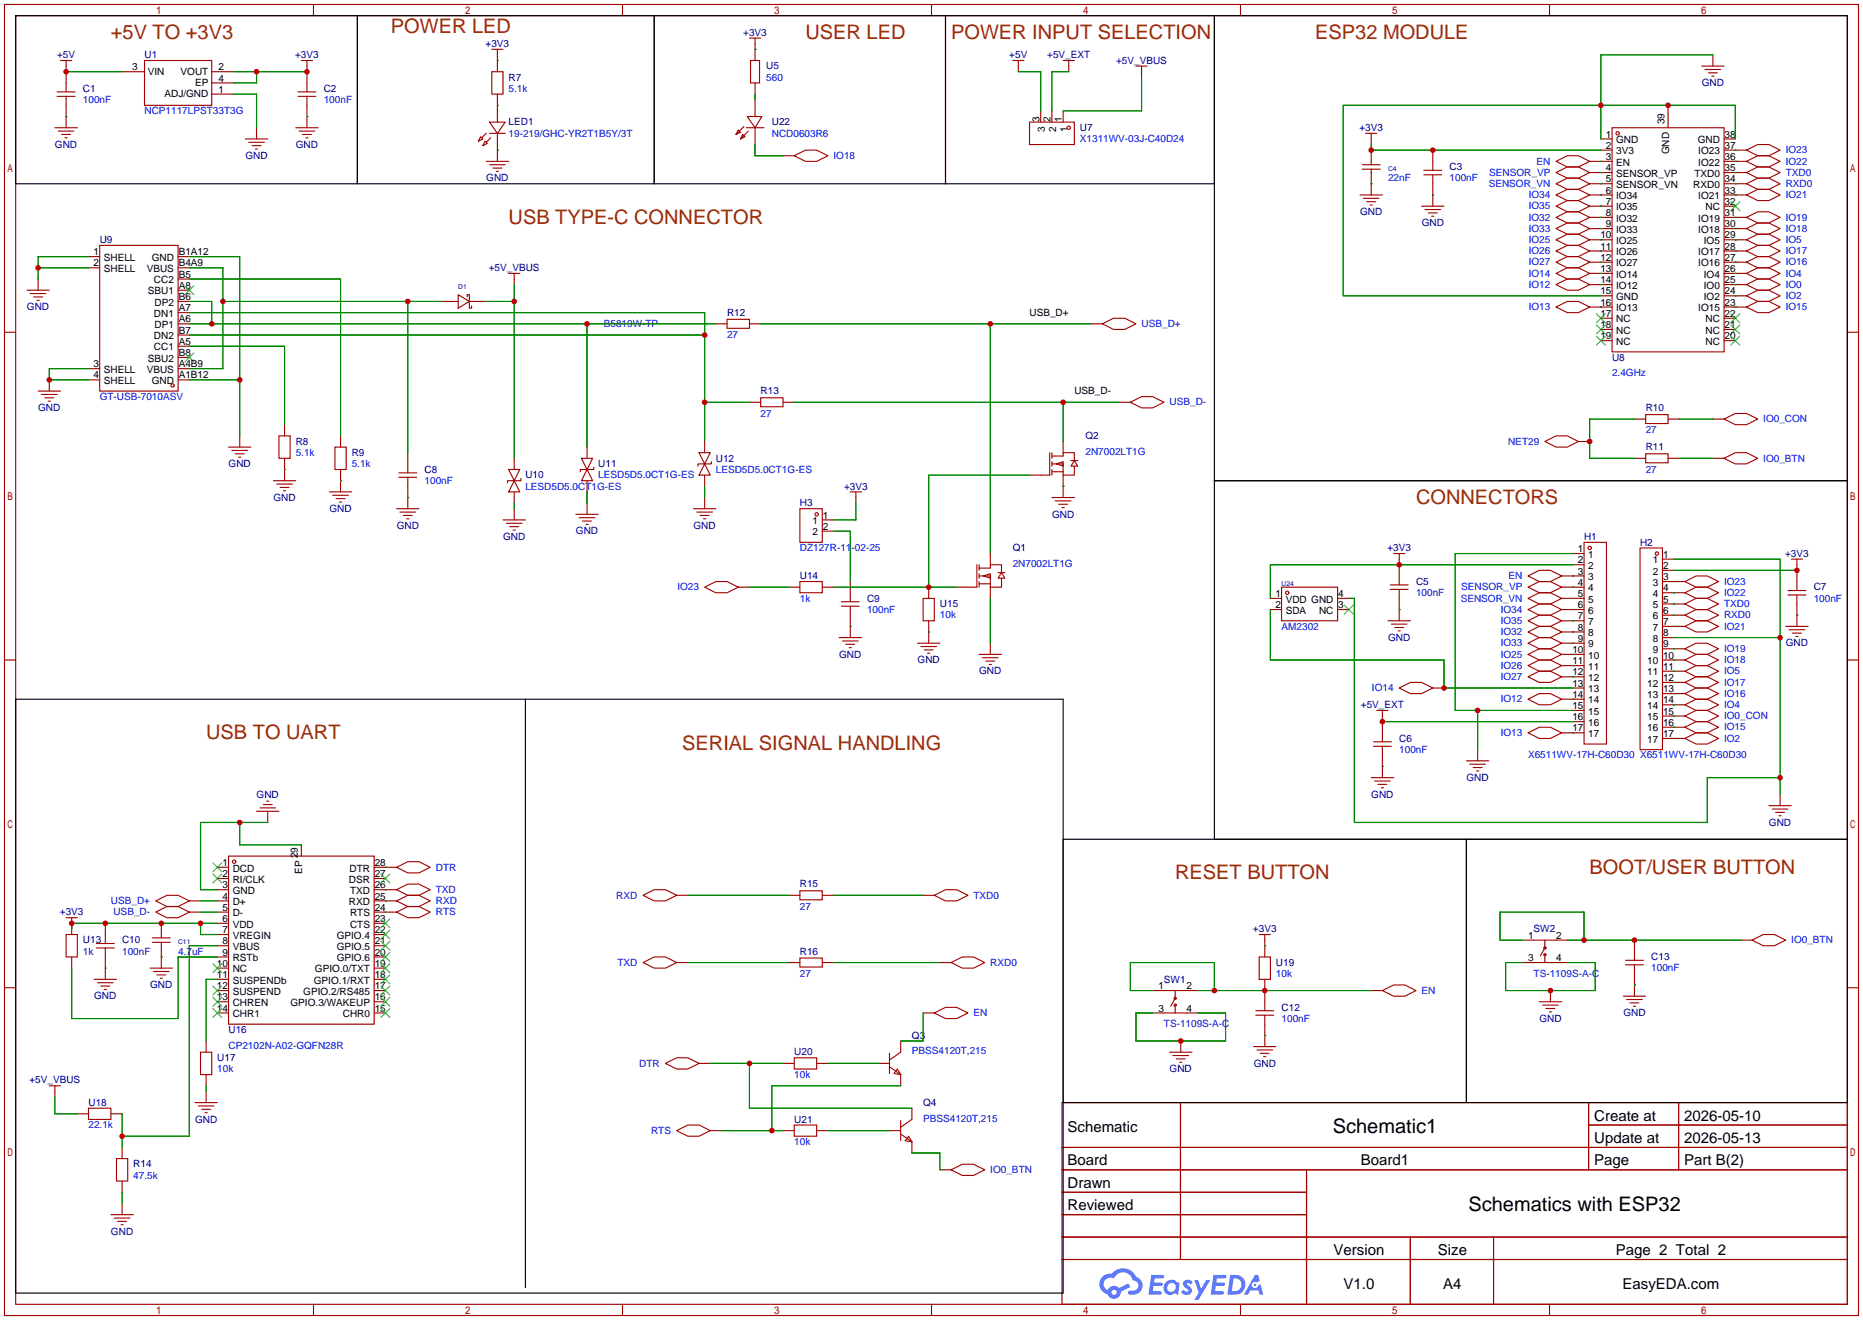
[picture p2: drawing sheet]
<svg xmlns="http://www.w3.org/2000/svg" width="422mm" height="299mm" viewBox="0 0 422 299" stroke-linecap="round" stroke-linejoin="round" font-family="sans-serif">
<g fill="none" stroke="#a10000" stroke-width=".25">
<path d="M1 1h420.4v297.2h-420.4zM3.6 3.6h415.2v292.1h-415.2zM71.1 1v2.6M141.1 1v2.6M211.2 1v2.6M281.3 1v2.6M351.3 1v2.6M1 75.3h2.6M418.8 75.3h2.6M1 149.6h2.6M418.8 149.6h2.6M1 223.9h2.6"/>
<path d="M418.8 223.9h2.6M240.8 249.9h178v45.8h-178zM267.7 249.9v35.6M360.2 249.9v15.3M360.2 255h58.6M380.6 249.9v15.3M240.8 260.1h178M240.8 265.2h178M240.8 270.3h55.4M240.8 275.3h55.4M296.2 265.2v30.5M71.1 295.7v2.5"/>
<path d="M141.1 295.7v2.5M211.2 295.7v2.5M240.8 280.4h178M240.8 285.5h178M281.3 295.7v2.5M319.8 280.4v15.3M338.6 280.4v15.3M351.3 295.7v2.5"/>
</g>
<g fill="#5487ff">
<path d="M268.5 290.3a1.3 1.3 0 0 1 1.9 .3l-.4 .6a.54 .54 0 0 0-1-.2l.2 .2a1.28 1.28 0 0 1 .8 2 1.53 1.53 0 0 1-2.2-.3l.5-.6 .8 .5a.31 .31 0 0 0 .3-.3 .31 .31 0 0 0-.2-.3 1.12 1.12 0 0 1-.7-1.9z"/>
<path d="M270.8 290.2h.8l.7 1.9 1.2-1.9h.9l-2.7 4.5h-.9l1-1.7z"/>
<path d="M261 289h2.3a.46 .46 0 0 1 .5 .1 .46 .46 0 0 1 .1 .5l-.3 .2h-1.8l-.1 .9h1.6a.4 .4 0 0 1 .3 .4 .4 .4 0 0 1-.4 .4h-1.6l-.2 1.2h1.4a.46 .46 0 0 1 .5 .1 .46 .46 0 0 1 .1 .5l-.4 .2h-2.6z"/>
<path d="M275.1 289h2.3a.47 .47 0 0 1 .5 .1 .47 .47 0 0 1 .1 .5l-.3 .2h-1.8l-.1 .9h1.6a.4 .4 0 0 1 .4 .4 .4 .4 0 0 1-.5 .4h-1.6l-.2 1.2h1.4a.46 .46 0 0 1 .5 .1 .46 .46 0 0 1 .1 .5l-.4 .2h-2.6z"/>
<path d="M284.5 289h.8l.3 1.3-.6 .4a.75 .75 0 0 0-1.1 .3 .75 .75 0 0 0 .5 1 .75 .75 0 0 0 .9-.6l.5-.3 .6 2.4h-.8l-.3-1h-1.8l-.5 1h-1z"/>
<path d="M278.9 289l-.6 4.5h1.4a2.27 2.27 0 0 0 2.7-2.3 2.27 2.27 0 0 0-2.7-2.2zM279.7 289.8a1.5 1.5 0 0 1 1.8 1.5 1.5 1.5 0 0 1-1.9 1.4h-.3z"/>
<path d="M264.4 290.6a1.6 1.6 0 0 0-.4 2.3 1.6 1.6 0 0 0 2.3 .2l.8 .4 .3-2.5-.1-.3h-.5a1.58 1.58 0 0 0-2.4-.1zM265 291.1a.98 .98 0 0 1 1.6 .5 .98 .98 0 0 1-1.1 1.2 .94 .94 0 0 1-.9-.6 .94 .94 0 0 1 .4-1.1z"/>
<path d="M250 289.4a2.37 2.37 0 0 0 1.1 4 1.54 1.54 0 0 0 1.8 1 1.54 1.54 0 0 0 1.2-1.6l2.2-1.1-.5-.8-2.1 1.1a1.57 1.57 0 0 0-2.6 .4 1.5 1.5 0 0 1-.7-2.1 1.5 1.5 0 0 1 2.2-.5 2.23 2.23 0 0 1 2.3-1.4 2.23 2.23 0 0 1 1.9 1.8 1.16 1.16 0 0 1 1.3 1.1 1.16 1.16 0 0 1-1.1 1.3h-.7a.47 .47 0 0 0-.5 .3 .47 .47 0 0 0 .4 .6 2.14 2.14 0 0 0 2.7-1.4 2.14 2.14 0 0 0-1.3-2.7 3.2 3.2 0 0 0-5.5-.7l-1.1 .1zM252 292.9a.6 .6 0 0 1 1.2 0 .6 .6 0 0 1-1.2 0z"/>
<circle cx="284.6" cy="291.3" r=".28"/>
</g>
<g fill="none" stroke="#a10000" stroke-width=".25">
<path d="M13.7 13.7h2.6M15 13.7v7.1M27.7 16.3h5.1M32.8 13.7h15.2v10.2h-15.2zM48 16.3h5.1M48 18.8h5.1M68.3 13.7h2.6M69.6 13.7v7.1M111.5 16.3h2.5v5h-2.5zM111.5 11.2h2.5M112.8 11.2v5.1M169.9 8.6h2.6"/>
<path d="M170.2 13.7h2v5.1h-2zM171.2 8.6v5.1M171.2 18.8v2.5M229.6 13.7h2.6M230.9 13.7v2.6M241 13.7h2.6M242.3 13.7v2.6M257.6 15h2.5M258.8 15v2.5M385.8 15h5.1M386.6 15.7h3.5M387.3 16.5h2.1"/>
<path d="M388.1 17.3h.5M388.4 12.4v2.6M12.4 29h5.1M13 20.8h4M13 21.8h4M13.2 29.7h3.6M14 30.5h2M14.7 31.2h.5M15 21.8v7.2M48 21.3h5.1M55.6 31.5h5.1M56.4 32.3h3.5"/>
<path d="M57.1 33h2.1M57.9 33.8h.5M58.2 29v2.5M67.1 29h5M67.6 20.8h4M67.6 21.8h4M67.8 29.7h3.6M68.6 30.5h2M69.3 31.2h.5M69.6 21.8v7.2M109 31l.5 .5-1 .5zM110 32l.5 .5-1 .5z"/>
<path d="M110.2 30.2l-1 1M110.2 36.6h5.1M111 27.7h3.6l-1.8 2.5zM111 30.2h3.6M111 37.3h3.6M111.3 31.2l-1.1 1.1M111.8 38.1h2M112.5 38.9h.5M112.8 21.3v6.4M112.8 30.2v6.4M167.4 29.5l.5 .5-1 .5zM168.4 30.5l.5 .5-1 .5z"/>
<path d="M168.7 28.7l-1.8 1.8M169.2 29h4M169.4 26.4h3.3l-1.5 2.6zM169.7 29.7l-1.8 1.8M171.2 22.6v3.8M171.2 29v3.8M177.5 35.3h2.6M180.1 35.3l2.5-1.3h2.6l2.5 1.3-2.5 1.3h-2.6zM233.4 27.7h10.2v5.1h-10.2zM236 25.1v2.6M238.5 25.1v2.6M241 25.1v2.6"/>
<path d="M308.9 37.3h4M308.9 38.4h4M309.6 30.2h2.6M310.9 30.2v2.6M310.9 34v3.3M310.9 38.4v5.8M322.8 38.6h4.1M322.8 39.6h4.1M324.9 34v4.6M324.9 39.6v7.1M352.8 36.6l2.5-1.3h2.6l2.5 1.3-2.5 1.2h-2.6zM352.8 39.1l2.5-1.3h2.6l2.5 1.3-2.5 1.3h-2.6z"/>
<path d="M360.4 36.6h5.1M360.4 39.1h5.1M363 31.5h2.5M363 34h2.5M365.5 29h25.4v50.8h-25.4zM378.2 23.9v5.1M390.9 31.5h2.5M390.9 36.6h5.1M390.9 34h5.1M390.9 39.1h5.1M396 39.1l2.5-1.3h2.6l2.5 1.3-2.5 1.3h-2.6zM396 36.6l2.5-1.3h2.6l2.5 1.3-2.5 1.2h-2.6z"/>
<path d="M396 34l2.5-1.2h2.6l2.5 1.2-2.5 1.3h-2.6zM20.1 58.2h2.5M22.6 55.6h17.8v33h-17.8zM40.4 58.2h2.5M308.4 44.2h5M309.1 45h3.6M309.9 45.7h2M310.6 46.5h.5M322.3 46.7h5.1M323.1 47.5h3.5M323.8 48.3h2.1M324.6 49h.5"/>
<path d="M352.8 51.8l2.5-1.3h2.6l2.5 1.3-2.5 1.3h-2.6zM352.8 41.7l2.5-1.3h2.6l2.5 1.3-2.5 1.2h-2.6zM352.8 44.2l2.5-1.3h2.6l2.5 1.3-2.5 1.3h-2.6zM352.8 46.7l2.5-1.2h2.6l2.5 1.2-2.5 1.3h-2.6zM352.8 54.4l2.5-1.3h2.6l2.5 1.3-2.5 1.2h-2.6zM352.8 56.9l2.5-1.3h2.6l2.5 1.3-2.5 1.3h-2.6zM352.8 59.4l2.5-1.2h2.6l2.5 1.2-2.5 1.3h-2.6zM352.8 49.3l2.5-1.3h2.6l2.5 1.3-2.5 1.2h-2.6zM360.4 41.7h5.1M360.4 44.2h5.1M360.4 46.7h5.1M360.4 49.3h5.1"/>
<path d="M360.4 51.8h5.1M360.4 54.4h5.1M360.4 56.9h5.1M360.4 59.4h5.1M390.9 41.7h5.1M390.9 44.2h5.1M390.9 46.7h2.5M390.9 49.3h5.1M390.9 51.8h5.1M390.9 54.4h5.1M390.9 56.9h5.1M390.9 59.4h5.1"/>
<path d="M396 41.7l2.5-1.3h2.6l2.5 1.3-2.5 1.2h-2.6zM396 59.4l2.5-1.2h2.6l2.5 1.2-2.5 1.3h-2.6zM396 56.9l2.5-1.3h2.6l2.5 1.3-2.5 1.3h-2.6zM396 54.4l2.5-1.3h2.6l2.5 1.3-2.5 1.2h-2.6zM396 51.8l2.5-1.3h2.6l2.5 1.3-2.5 1.3h-2.6zM396 49.3l2.5-1.3h2.6l2.5 1.3-2.5 1.2h-2.6zM396 44.2l2.5-1.3h2.6l2.5 1.3-2.5 1.3h-2.6zM6.1 65.8h5.1M6.9 66.5h3.5M7.6 67.3h2.1M8.4 68.1h.5M8.6 63.2v2.6"/>
<path d="M20.1 60.7h2.5M40.4 60.7h2.5M40.4 63.2h2.5M40.4 65.8h2.5M40.4 68.3h2.5M40.4 70.9h2.5M40.4 73.4h2.5M40.4 75.9h2.5M40.4 78.5h2.5M100.1 68.3h3.8M103.9 66.8l2.5 1.5-2.5 1.6zM105.9 67.3v-.5h.5v3.1h.5v-.6"/>
<path d="M106.4 68.3h3.8M115.3 62h2.6M116.6 62v2.5M162.3 73.4h2.5M164.8 72.4h5.1v2h-5.1zM169.9 73.4h2.6M247.4 73.4h2.5M249.9 73.4l2.6-1.3h2.5l2.6 1.3-2.6 1.3h-2.5zM352.8 64.5l2.5-1.3h2.6l2.5 1.3-2.5 1.3h-2.6zM352.8 62l2.5-1.3h2.6l2.5 1.3-2.5 1.2h-2.6zM352.8 69.6l2.5-1.3h2.6l2.5 1.3-2.5 1.3h-2.6zM360.4 62h5.1"/>
<path d="M360.4 64.5h5.1M360.4 69.6h5.1M363 67.1h2.5M363 72.1h2.5M363 74.7h2.5M363 77.2h2.5M390.9 62h5.1M390.9 64.5h5.1M390.9 67.1h5.1M390.9 69.6h5.1M390.9 72.1h2.5M390.9 74.7h2.5"/>
<path d="M390.9 77.2h2.5M396 64.5l2.5-1.3h2.6l2.5 1.3-2.5 1.3h-2.6zM396 67.1l2.5-1.3h2.6l2.5 1.3-2.5 1.2h-2.6zM396 62l2.5-1.3h2.6l2.5 1.3-2.5 1.2h-2.6zM396 69.6l2.5-1.3h2.6l2.5 1.3-2.5 1.3h-2.6zM8.6 88.6h5.1M9.4 89.4h3.6M10.2 90.2h2M10.9 90.9h.5M11.2 86.1v2.5M20.1 86.1h2.5M20.1 83.6h2.5"/>
<path d="M40.4 86.1h2.5M40.4 83.6h2.5M40.4 81h2.5M54.4 98.8v2.5M63.2 98.8h2.6v5.1h-2.6zM64.5 96.3v2.5M77.2 98.8v2.5M169.9 91.2h2.6M172.5 90.2h5v2h-5zM177.5 91.2h2.6M253.7 91.2h2.6M256.3 91.2l2.5-1.3h2.6l2.5 1.3-2.5 1.3h-2.6z"/>
<path d="M370.6 95h2.5M373.1 94h5.1v2h-5.1zM378.2 95h2.5M388.4 95h2.5M390.9 95l2.5-1.3h2.6l2.5 1.3-2.5 1.3h-2.6zM51.8 101.3h5.1M52.6 102.1h3.5M53.3 102.9h2.1M54.1 103.6h.5M62 109h5.1M62.7 109.7h3.6M63.5 110.5h2"/>
<path d="M64.3 111.3h.5M64.5 103.9v5.1M74.7 111.5h5.1M75.4 112.3h3.6M75.9 101.3h2.6v5.1h-2.6zM76.2 113h2M77 113.8h.5M77.2 106.4v5.1M89.9 115.3h5.1M90.4 107.2h4.1M90.4 108.2h4.1M90.7 116.1h3.5"/>
<path d="M91.4 116.8h2.1M92.2 117.6h.5M92.5 102.6v4.6M92.5 108.2v7.1M114 117.9h5.1M114.8 118.6h3.6M115.3 106.4h2.6l-1.3 2.6zM115.6 119.4h2M116.6 109l1.3 2.5h-2.6zM116.6 103.9v2.5M116.6 111.5v2.5M116.6 115.3v2.6"/>
<path d="M118.1 108.5v.5h-3v.5M130.6 116.6h5M131.3 117.3h3.6M131.8 103.9h2.6l-1.3 2.5zM132.1 118.1h2M132.8 118.9h.5M133.1 106.4l1.3 2.6h-2.6zM133.1 101.3v2.6M133.1 109v2.5M133.1 114v2.6M134.6 105.9v.5h-3v.5M157.2 115.3h5.1"/>
<path d="M158 116.1h3.5M158.5 102.6h2.5l-1.2 2.6zM158.7 116.8h2.1M159.5 117.6h.5M159.8 105.2l1.2 2.5h-2.5zM159.8 100.1v2.5M159.8 107.7v2.5M159.8 112.8v2.5M161.3 104.6v.6h-3.1v.5M181.4 115.3h5v7.6h-5zM186.4 117.9h2.6M192.8 111.5h2.5"/>
<path d="M194.1 111.5v2.5M238 102.6v5.1h-4.6M238.5 103.4h2.5v-.8h2.6v1.8M238.5 105.2h2.5v2.5M238.5 102.6v1.3M238.5 104.6v1.1M238.5 106.4v1.3M238.5 112.8h5.1M238.5 106.9h2.5M239.3 113.5h3.5M239.5 105.2l1.5-.6v1.1zM240 114.3h2.1"/>
<path d="M240.8 115.1h.5M241 100.1v2.5M241 107.7v5.1M242.8 104.4h1.5M243.6 104.4l.7 1.3h-1.5zM243.6 105.7v2h-2.6M350.3 100.1l2.5-1.3h2.5l2.6 1.3-2.6 1.2h-2.5zM357.9 100.1h2.5M370.6 103.9h2.5M373.1 102.9h5.1v2h-5.1zM378.2 103.9h2.5M388.4 103.9h2.5"/>
<path d="M390.9 103.9l2.5-1.3h2.6l2.5 1.3-2.5 1.3h-2.6zM116.3 120.1h.5M159.8 133.1l2.5-1.3h2.5l2.6 1.3-2.6 1.3h-2.5zM167.4 133.1h2.5M178.8 133.1h2.6M181.4 131.8h5v2.6h-5zM186.4 133.1h2.6M186.4 120.4h2.6M190.8 136.4h4M190.8 137.4h4M192.8 131.8v4.6M192.8 137.4v7.1"/>
<path d="M209.3 135.6h2.5v5.1h-2.5zM210.6 133.1v2.5M221.5 128v5.1h-4.6M222 128.8h2.5v-.8h2.6v1.8M222 130.6h2.5v2.5M222 132.3h2.5M222 128v1.3M222 130v1.1M222 131.8v1.3M223 130.6l1.5-.6v1.1zM224.5 125.5v2.5M224.5 133.1v2.5"/>
<path d="M226.3 129.8h1.5M227.1 129.8l.7 1.3h-1.5zM227.1 131.1v2h-2.6M288 135.6h2.6M288 138.2h2.6M290.6 133.1h12.7v7.6h-12.7zM303.3 135.6h2.5M303.3 138.2h2.5M315.2 132.6h4.1M315.2 133.6h4.1M316 125.5h2.5M317.2 125.5v7.1"/>
<path d="M317.2 133.6v7.1M346.5 130.6l2.5-1.3h2.5l2.6 1.3-2.6 1.2h-2.5zM346.5 133.1l2.5-1.3h2.5l2.6 1.3-2.6 1.3h-2.5zM346.5 135.6l2.5-1.2h2.5l2.6 1.2-2.6 1.3h-2.5zM346.5 138.2l2.5-1.3h2.5l2.6 1.3-2.6 1.2h-2.5zM354.1 130.6h5.1M354.1 133.1h5.1M354.1 135.6h5.1M354.1 138.2h5.1M356.6 125.5h2.6M356.6 128h2.6M359.2 122.9h5v45.8h-5z"/>
<path d="M371.9 124.2h5v45.7h-5zM376.9 126.7h2.6M376.9 129.3h2.6M376.9 131.8h5.1M376.9 134.4h5.1M376.9 136.9h5.1M376.9 139.4h5.1M382 131.8l2.6-1.2h2.5l2.5 1.2-2.5 1.3h-2.5zM382 134.4l2.6-1.3h2.5l2.5 1.3-2.5 1.2h-2.5zM382 136.9l2.6-1.3h2.5l2.5 1.3-2.5 1.3h-2.5zM382 139.4l2.6-1.2h2.5l2.5 1.2-2.5 1.3h-2.5zM405.4 133.9h4"/>
<path d="M405.4 134.9h4M406.1 126.7h2.6M407.4 126.7v7.2M407.4 134.9v7.1M190.2 144.5h5.1M191 145.3h3.6M191.8 146h2M192.5 146.8h.5M208 145.8h5.1M208.8 146.6h3.5M209.5 147.3h2.1M210.3 148.1h.5"/>
<path d="M210.6 140.7v5.1M222 148.3h5.1M222.8 149.1h3.5M223.5 149.9h2.1M224.3 150.6h.5M224.5 145.8v2.5M314.7 140.7h5.1M315.5 141.5h3.5M316.2 142.2h2.1M317 143h.5M317.2 156l2.6-1.3h2.5l2.6 1.3-2.6 1.2h-2.5zM324.9 156h2.5"/>
<path d="M346.5 140.7l2.5-1.3h2.5l2.6 1.3-2.6 1.3h-2.5zM346.5 143.3l2.5-1.3h2.5l2.6 1.3-2.6 1.2h-2.5zM346.5 145.8l2.5-1.3h2.5l2.6 1.3-2.6 1.3h-2.5zM346.5 148.3l2.5-1.2h2.5l2.6 1.2-2.6 1.3h-2.5zM346.5 150.9l2.5-1.3h2.5l2.6 1.3-2.6 1.2h-2.5zM346.5 153.4l2.5-1.3h2.5l2.6 1.3-2.6 1.3h-2.5zM346.5 158.5l2.5-1.3h2.5l2.6 1.3-2.6 1.3h-2.5zM354.1 140.7h5.1M354.1 143.3h5.1M354.1 145.8h5.1M354.1 148.3h5.1M354.1 150.9h5.1"/>
<path d="M354.1 153.4h5.1M354.1 158.5h5.1M356.6 156h2.6M376.9 142h5.1M376.9 144.5h2.6M376.9 147.1h5.1M376.9 149.6h5.1M376.9 152.1h5.1M376.9 154.7h5.1M376.9 157.2h5.1M376.9 159.8h5.1M382 142l2.6-1.3h2.5l2.5 1.3-2.5 1.3h-2.5z"/>
<path d="M382 147.1l2.6-1.3h2.5l2.5 1.3-2.5 1.2h-2.5zM382 149.6l2.6-1.3h2.5l2.5 1.3-2.5 1.3h-2.5zM382 152.1l2.6-1.2h2.5l2.5 1.2-2.5 1.3h-2.5zM382 154.7l2.6-1.3h2.5l2.5 1.3-2.5 1.3h-2.5zM382 157.2l2.6-1.2h2.5l2.5 1.2-2.5 1.3h-2.5zM382 159.8l2.6-1.3h2.5l2.5 1.3-2.5 1.2h-2.5zM404.9 142h5.1M405.6 142.7h3.6M406.4 143.5h2M407.2 144.3h.5M310.9 176.3h5.1M311.4 168.1h4.1"/>
<path d="M311.4 169.2h4.1M311.7 177h3.5M312.2 161h2.5M312.4 177.8h2.1M313.2 178.6h.5M313.4 161v7.1M313.4 169.2v7.1M332.5 172.5h5.1M333.2 173.2h3.6M334 174h2M334.8 174.8h.5M335 169.9v2.6"/>
<path d="M346.5 166.1l2.5-1.3h2.5l2.6 1.3-2.6 1.3h-2.5zM354.1 166.1h5.1M356.6 161h2.6M356.6 163.6h2.6M376.9 162.3h5.1M376.9 164.8h5.1M376.9 167.4h5.1M382 162.3l2.6-1.3h2.5l2.5 1.3-2.5 1.3h-2.5zM382 164.8l2.6-1.2h2.5l2.5 1.2-2.5 1.3h-2.5zM382 167.4l2.6-1.3h2.5l2.5 1.3-2.5 1.3h-2.5zM49.3 196.6h2.5M49.3 199.1h2.5"/>
<path d="M51.8 194.1h33v38.1h-33zM58.2 183.9h5M58.9 183.1h3.6M59.7 182.4h2M60.5 181.6h.5M60.7 183.9v2.5M68.3 191.5v2.6M84.8 196.6h5.1M84.8 199.1h2.6M89.9 196.6l2.6-1.3h2.5l2.5 1.3-2.5 1.3h-2.5zM401.1 182.6h5M401.8 183.4h3.6"/>
<path d="M402.6 184.1h2M403.4 184.9h.5M403.6 180.1v2.5M15 211.8h2.5v5.1h-2.5zM15 208h2.5M16.3 208v3.8M16.3 216.9v2.6M21.8 213.9h4.1M21.8 214.9h4.1M23.9 209.3v4.6M23.9 214.9v7.1M34 219.5h5.1"/>
<path d="M34.5 213.6h4.1M34.5 212.6h4.1M35.3 204.2l2.5-1.3h2.6l2.5 1.3-2.5 1.3h-2.6zM35.3 206.8l2.5-1.3h2.6l2.5 1.3-2.5 1.2h-2.6zM36.6 209.3v3.3M36.6 213.6v5.9M42.9 204.2h2.6M42.9 206.8h2.6M49.3 201.7h2.5M49.3 204.2h2.5M49.3 206.8h2.5M49.3 209.3h2.5"/>
<path d="M49.3 211.8h2.5M49.3 214.4h2.5M49.3 216.9h2.5M49.3 219.5h2.5M84.8 201.7h5.1M84.8 204.2h5.1M84.8 206.8h5.1M84.8 209.3h2.6M84.8 211.8h2.6M84.8 214.4h2.6M84.8 216.9h2.6M84.8 219.5h2.6"/>
<path d="M89.9 204.2l2.6-1.3h2.5l2.5 1.3-2.5 1.3h-2.5zM89.9 201.7l2.6-1.3h2.5l2.5 1.3-2.5 1.2h-2.5zM89.9 206.8l2.6-1.3h2.5l2.5 1.3-2.5 1.2h-2.5zM145.8 202.9l2.5-1.2h2.6l2.5 1.2-2.5 1.3h-2.6zM145.8 218.2l2.5-1.3h2.6l2.5 1.3-2.5 1.3h-2.6zM153.4 218.2h2.6M153.4 202.9h2.6M178.8 218.2h2.6M178.8 202.9h2.6M181.4 201.9h5v2.1h-5zM181.4 217.2h5v2h-5zM186.4 218.2h2.6"/>
<path d="M186.4 202.9h2.6M209.3 202.9h2.5M211.8 202.9l2.6-1.2h2.5l2.6 1.2-2.6 1.3h-2.5zM213.1 218.2h2.5M215.6 218.2l2.6-1.3h2.5l2.6 1.3-2.6 1.3h-2.5zM285.5 216.9h2.5v5.1h-2.5zM285.5 211.8h2.5M286.8 211.8v5.1M345.2 218.2h10.1M345.2 213.1h10.1M350.3 213.1v1.8l-1.1 1.8M350.3 216.4v1.8"/>
<path d="M368.6 217.7h4M368.6 218.7h4M370.6 213.1v4.6M370.6 218.7v7.1M394.7 213.1h2.6M397.3 213.1l2.5-1.3h2.5l2.6 1.3-2.6 1.3h-2.5zM21.3 222h5.1M22.1 222.8h3.6M22.9 223.5h2M23.6 224.3h.5M34.8 220.2h3.6M35.6 221h2"/>
<path d="M36.3 221.7h.5M45.5 238.5h2.5v5.1h-2.5zM46.7 236v2.5M49.3 222h2.5M49.3 224.5h2.5M49.3 227.1h2.5M49.3 229.6h2.5M84.8 222h2.6M84.8 224.5h2.6M84.8 227.1h2.6M84.8 229.6h2.6M180.1 239.8h5.1v2.5h-5.1z"/>
<path d="M201.7 238.8v4.5M204.2 236v2.5l-2.5 1.8M209.3 229.6h2.5M211.8 229.6l2.6-1.3h2.5l2.6 1.3-2.6 1.3h-2.5zM261.4 224.5h10.1M261.4 229.6h10.1M265.2 238.5h5.1M265.9 239.3h3.6M266.4 224.5v1.8l-1 1.8M266.4 227.8v1.8M267.7 236v2.5M284.2 237.2h5.1"/>
<path d="M284.7 229.1h4.1M284.7 230.1h4.1M285 238h3.5M285.8 238.8h2M286.5 239.5h.5M286.8 222v7.1M286.8 230.1v7.1M310.9 224.5h2.5M313.4 224.5l2.6-1.2h2.5l2.6 1.2-2.6 1.3h-2.5zM349 227.1h5.1M349.8 227.8h3.5M350.5 228.6h2.1"/>
<path d="M351.3 229.4h.5M351.5 224.5v2.6M368 225.8h5.1M368.8 226.6h3.6M369.6 227.3h2M370.3 228.1h.5M11.2 246.1h2.5M12.4 246.1v2.6M17.5 252.5h2.6M20.1 251.2h5v2.5h-5zM25.1 252.5h2.6M44.2 249.9h5.1"/>
<path d="M45 250.7h3.5M45.7 251.5h2.1M46.5 252.2h.5M46.7 243.6v2.5M46.7 247.4v2.5M150.9 241l2.5-1.2h2.6l2.5 1.2-2.5 1.3h-2.6zM153.4 256.3l2.6-1.3h2.5l2.5 1.3-2.5 1.3h-2.5zM158.5 241h2.5M161 256.3h2.6M177.5 241h2.6M177.5 256.3h2.6M180.1 255h5.1v2.6h-5.1z"/>
<path d="M185.2 241h2.5M185.2 256.3h2.5M199.1 241h2.6M201.7 256.3h2.5M201.7 241.8l2.5 1.8M203.5 242.3l.7 1.3-1.5-.3zM204.2 243.6v2.5M204.2 254v4.6M204.2 257l2.6 1.8M206 257.6l.8 1.2-1.6-.2zM206.8 251.2v2.5l-2.6 1.8M206.8 258.8v2.6"/>
<path d="M266.7 240h2M267.5 240.8h.5M25.1 275.3h5.1M25.9 276.1h3.6M26.4 262.6h2.6v5.1h-2.6zM26.7 276.9h2M27.4 277.6h.5M27.7 260.1v2.5M27.7 267.7v2.6M27.7 272.8v2.5M213.1 265.2h2.5M215.6 265.2l2.6-1.3h2.5l2.6 1.3-2.6 1.2h-2.5z"/>
<circle cx="242.3" cy="29" r=".38"/>
<circle cx="366.8" cy="30.2" r=".38"/>
<circle cx="39.1" cy="87.4" r=".38"/>
<circle cx="185.2" cy="116.6" r=".38"/>
<circle cx="291.8" cy="134.4" r=".38"/>
<circle cx="360.4" cy="124.2" r=".38"/>
<circle cx="375.7" cy="125.5" r=".38"/>
<circle cx="53.1" cy="195.3" r=".38"/>
<circle cx="350.3" cy="216.4" r=".25"/>
<circle cx="350.3" cy="214.9" r=".25"/>
<circle cx="266.4" cy="226.3" r=".25"/>
<circle cx="266.4" cy="227.8" r=".25"/>
</g>
<g fill="none" stroke="#008700" stroke-width=".25">
<path d="M15 16.3h12.7M53.1 16.3h16.5M58.2 16.3v2.5h-5.1M112.8 13.7h.1M171.2 11.2h.1M230.9 16.3h5.1v8.8M242.3 16.3h-3.8v8.8M258.8 17.5v7.6h-17.8M388.4 12.4h-25.4v19.1M15 26.4h.1M53.1 21.3h5.1v7.7M69.6 26.4h.1"/>
<path d="M112.8 34h.1M112.8 23.9h.1M171.2 32.8v2.5h6.3M171.2 21.3v1.3M310.9 32.8v1.2h52.1M363 36.6h.1M363 39.1h.1M393.4 39.1h.1M393.4 36.6h.1M393.4 34h.1M393.4 31.5v-7.6h-88.9v43.2h58.5M20.1 58.2h-11.5v5"/>
<path d="M42.9 58.2h11.5v40.6M310.9 41.7h.1M324.9 44.2h.1M363 41.7h.1M363 44.2h.1M363 46.7h.1M363 54.4h.1M363 56.9h.1M363 59.4h.1M363 49.3h.1M363 51.8h.1M393.4 41.7h.1"/>
<path d="M393.4 59.4h.1M393.4 56.9h.1M393.4 54.4h.1M393.4 51.8h.1M393.4 49.3h.1M393.4 44.2h.1M8.6 60.7h11.5M42.9 60.7h7.6v22.9h-7.6M42.9 68.3h5.1v5.1M42.9 70.9h116.9v29.2M42.9 75.9h116.9M42.9 73.4h119.4"/>
<path d="M42.9 78.5h21.6v17.8M42.9 63.2h34.3v35.6M50.5 68.3h49.6M92.5 68.3v34.3M110.2 68.3h6.4M116.6 64.5v39.4M133.1 73.4v27.9M172.5 73.4h74.9M224.5 73.4v52.1M363 64.5h.1M363 62h.1M363 69.6h.1"/>
<path d="M393.4 64.5h.1M393.4 67.1h.1M393.4 62h.1M393.4 69.6h.1M20.1 83.6h-8.9v2.5h8.9M42.9 86.1h11.5M159.8 91.2h10.1M180.1 91.2h73.6M241 91.2v8.9M370.6 95h-10.2v8.9h10.2M380.7 95h7.7M64.5 106.4h.1"/>
<path d="M77.2 109h.1M92.5 112.8h.1M116.6 114v1.3M133.1 111.5v2.5M159.8 110.2v2.6M194.1 114v3.9h-5.1M233.4 107.7h-22.8v25.4M241 110.2h.1M380.7 103.9h7.7M169.9 133.1h8.9M189 120.4h3.8v11.4M189 133.1h27.9"/>
<path d="M224.5 135.6v10.2M288 138.2v11.4h39.4v6.4h29.2M305.8 135.6h1.3v50.8h80v-10.1h16.5M317.2 138.2h.1M356.6 130.6h.1M356.6 133.1h.1M356.6 135.6h.1M356.6 138.2h.1M356.6 125.5h-26.7v35.5h26.7M356.6 128h-68.6v7.6M379.5 131.8h.1M379.5 134.4h.1"/>
<path d="M379.5 136.9h.1M379.5 139.4h.1M379.5 129.3h27.9M379.5 126.7h24.1v53.4M407.4 139.4h.1M192.8 142h.1M210.6 143.3h.1M356.6 140.7h.1M356.6 143.3h.1M356.6 145.8h.1M356.6 150.9h.1M356.6 153.4h.1"/>
<path d="M356.6 148.3h.1M356.6 158.5h.1M379.5 142h.1M379.5 147.1h.1M379.5 149.6h.1M379.5 152.1h.1M379.5 154.7h.1M379.5 157.2h.1M379.5 159.8h.1M379.5 144.5h24.1M313.4 173.7h.1M313.4 163.6h43.2"/>
<path d="M335 161v8.9M356.6 166.1h.1M379.5 162.3h.1M379.5 164.8h.1M379.5 167.4h.1M54.4 186.4v5.1h13.9M60.7 186.4h-15.2v15.3h3.8M87.4 196.6h.1M23.9 219.5h.1M36.6 216.9h.1M45.5 204.2h3.8M45.5 206.8h3.8"/>
<path d="M45.5 209.3v2.5h3.8M49.3 209.3h-33v1.3M49.3 216.9h-8.9v14h-24.1v-11.4M49.3 214.4h-6.4v43.2h-15.2M87.4 204.2h.1M87.4 201.7h.1M87.4 206.8h.1M156 218.2h22.8M156 202.9h22.8M189 218.2h24.1M189 202.9h20.3M286.8 214.4h.1"/>
<path d="M345.2 213.1h-5.1v-6.3h19.1v6.3M345.2 218.2h-3.8v6.3h20.3v-6.3h-6.4M355.3 213.1h39.4M49.3 222h-2.6v14M209.3 229.6v6.4h-5.1M261.4 224.5h-5.1v-6.3h19v6.3M261.4 229.6h-3.8v6.4h20.3v-6.4h-6.4M271.5 224.5h39.4M286.8 234.7h.1M370.6 223.3h.1M12.4 248.7v3.8h5.1M27.7 252.5v7.6"/>
<path d="M46.7 246.1v1.3M161 241h16.5M163.6 256.3h13.9M169.9 241v10.2h36.9M187.7 241h11.4M187.7 256.3h14M204.2 246.1h-29.2v10.2M27.7 270.3v2.5M206.8 261.4h6.3v3.8"/>
</g>
<g fill="none" stroke="#3c3" stroke-width=".25">
<path d="M392.4 45.7l2.1 2.1M394.5 45.7l-2.1 2.1M41.9 64.8l2 2M43.9 64.8l-2 2M361.9 76.2l2.1 2M361.9 73.7l2.1 2M361.9 71.1l2.1 2.1M364 76.2l-2.1 2M364 73.7l-2.1 2M364 71.1l-2.1 2.1M392.4 71.1l2.1 2.1M392.4 73.7l2.1 2"/>
<path d="M392.4 76.2l2.1 2M394.5 71.1l-2.1 2.1M394.5 73.7l-2.1 2M394.5 76.2l-2.1 2M41.9 80l2 2M43.9 80l-2 2M304.8 137.2l2 2M306.8 137.2l-2 2M48.3 195.6l2 2M48.3 198.1l2 2.1M50.3 195.6l-2 2M50.3 198.1l-2 2.1"/>
<path d="M86.4 198.1l2 2.1M88.4 198.1l-2 2.1M48.3 218.4l2 2.1M50.3 218.4l-2 2.1M86.4 218.4l2 2.1M86.4 215.9l2 2M86.4 213.4l2 2M86.4 210.8l2 2.1M86.4 208.3l2 2M88.4 218.4l-2 2.1M88.4 215.9l-2 2M88.4 213.4l-2 2"/>
<path d="M88.4 210.8l-2 2.1M88.4 208.3l-2 2M48.3 223.5l2 2.1M48.3 226.1l2 2M48.3 228.6l2 2M50.3 223.5l-2 2.1M50.3 226.1l-2 2M50.3 228.6l-2 2M86.4 228.6l2 2M86.4 226.1l2 2M86.4 223.5l2 2.1M86.4 221l2 2"/>
<path d="M88.4 228.6l-2 2M88.4 226.1l-2 2M88.4 223.5l-2 2.1M88.4 221l-2 2"/>
</g>
<path d="M3.6 3.6h77.4v38.1h-77.4zM81 3.6h67.3v38.1h-67.3zM148.3 3.6h66.1v38.1h-66.1zM214.4 3.6h60.9v38.1h-60.9zM275.3 3.6h143.5v105.4h-143.5zM275.3 109h143.5v81.2h-143.5zM3.6 158.5h237.4v134.6h-237.4zM119.1 158.5v133.3M241 190.2h91.5v59.7h-91.5zM332.5 190.2h86.3v59.7h-86.3z" fill="none" stroke="#000" stroke-width=".25"/>
<g fill="#c00">
<circle cx="15" cy="16.3" r=".63"/>
<circle cx="58.2" cy="16.3" r=".63"/>
<circle cx="69.6" cy="16.3" r=".63"/>
<circle cx="310.9" cy="34" r=".63"/>
<circle cx="324.9" cy="34" r=".63"/>
<circle cx="363" cy="23.9" r=".63"/>
<circle cx="378.2" cy="23.9" r=".63"/>
<circle cx="360.4" cy="100.1" r=".63"/>
<circle cx="335" cy="161" r=".63"/>
<circle cx="317.2" cy="128" r=".63"/>
<circle cx="327.4" cy="156" r=".63"/>
<circle cx="313.4" cy="163.6" r=".63"/>
<circle cx="407.4" cy="129.3" r=".63"/>
<circle cx="403.6" cy="144.5" r=".63"/>
<circle cx="403.6" cy="176.3" r=".63"/>
<circle cx="8.6" cy="60.7" r=".63"/>
<circle cx="11.2" cy="86.1" r=".63"/>
<circle cx="50.5" cy="68.3" r=".63"/>
<circle cx="92.5" cy="68.3" r=".63"/>
<circle cx="116.6" cy="68.3" r=".63"/>
<circle cx="159.8" cy="91.2" r=".63"/>
<circle cx="159.8" cy="75.9" r=".63"/>
<circle cx="48" cy="73.4" r=".63"/>
<circle cx="133.1" cy="73.4" r=".63"/>
<circle cx="54.4" cy="86.1" r=".63"/>
<circle cx="224.5" cy="73.4" r=".63"/>
<circle cx="241" cy="91.2" r=".63"/>
<circle cx="210.6" cy="133.1" r=".63"/>
<circle cx="16.3" cy="209.3" r=".63"/>
<circle cx="23.9" cy="209.3" r=".63"/>
<circle cx="36.6" cy="209.3" r=".63"/>
<circle cx="45.5" cy="209.3" r=".63"/>
<circle cx="27.7" cy="257.6" r=".63"/>
<circle cx="54.4" cy="186.4" r=".63"/>
<circle cx="275.3" cy="224.5" r=".63"/>
<circle cx="286.8" cy="224.5" r=".63"/>
<circle cx="267.7" cy="236" r=".63"/>
<circle cx="359.2" cy="213.1" r=".63"/>
<circle cx="370.6" cy="213.1" r=".63"/>
<circle cx="351.5" cy="224.5" r=".63"/>
<circle cx="169.9" cy="241" r=".63"/>
<circle cx="175" cy="256.3" r=".63"/>
</g>
<g font-size="4.5" fill="#930">
<text x="25.1" y="8.8">+5V TO +3V3</text>
<text x="88.6" y="7.5">POWER LED</text>
<text x="182.6" y="8.8">USER LED</text>
<text x="215.6" y="8.8">POWER INPUT SELECTION</text>
<text x="298.2" y="8.8">ESP32 MODULE</text>
<text x="115.3" y="50.7">USB TYPE-C CONNECTOR</text>
<text x="321.1" y="114.2">CONNECTORS</text>
<text x="46.7" y="167.6">USB TO UART</text>
<text x="154.7" y="170.1">SERIAL SIGNAL HANDLING</text>
<text x="266.4" y="199.3">RESET BUTTON</text>
<text x="360.4" y="198">BOOT/USER BUTTON</text>
</g>
<g font-size="4.5">
<text x="302.2" y="256.8">Schematic1</text>
<text x="333" y="274.6">Schematics with ESP32</text>
</g>
<g font-size="3.4">
<text x="242.1" y="256.5">Schematic</text>
<text x="361.5" y="254">Create at</text>
<text x="381.9" y="254">2026-05-10</text>
<text x="361.5" y="259.1">Update at</text>
<text x="381.9" y="259.1">2026-05-13</text>
<text x="242.1" y="264.2">Board</text>
<text x="242.1" y="269.2">Drawn</text>
<text x="308.6" y="264.2">Board1</text>
<text x="361.5" y="264.2">Page</text>
<text x="381.9" y="264.2">Part B(2)</text>
<text x="242.1" y="274.3">Reviewed</text>
<text x="302.4" y="284.5">Version</text>
<text x="326" y="284.5">Size</text>
<text x="366.4" y="284.5">Page 2 Total 2</text>
<text x="304.6" y="292.1">V1.0</text>
<text x="327.2" y="292.1">A4</text>
<text x="367.9" y="292.1">EasyEDA.com</text>
</g>
<g font-size="2.3" fill="#000080">
<text x="110.1" y="10.6">+3V3</text>
<text x="168.5" y="8.1">+3V3</text>
<text x="12.9" y="13.2">+5V</text>
<text x="32.8" y="13.2">U1</text>
<text x="66.9" y="13.2">+3V3</text>
<text x="173.7" y="15.7">U5</text>
<text x="228.8" y="13.2">+5V</text>
<text x="237.4" y="13.2">+5V_EXT</text>
<text x="253.1" y="14.4">+5V_VBUS</text>
<text x="18.8" y="20.8">C1</text>
<text x="73.4" y="20.8">C2</text>
<text x="115.3" y="18.3">R7</text>
<text x="385.8" y="19.5">GND</text>
<text x="115.3" y="28.4">LED1</text>
<text x="175" y="28.4">U22</text>
<text x="244.9" y="29.7">U7</text>
<text x="308.2" y="29.7">+3V3</text>
<text x="12.5" y="33.5">GND</text>
<text x="67.1" y="33.5">GND</text>
<text x="55.6" y="36">GND</text>
<text x="110.3" y="41.1">GND</text>
<text x="328.7" y="38.6">C3</text>
<text x="308.4" y="48.7">GND</text>
<text x="322.3" y="51.3">GND</text>
<text x="22.6" y="55.1">U9</text>
<text x="110.8" y="61.4">+5V_VBUS</text>
<text x="6.1" y="70.3">GND</text>
<text x="164.8" y="71.6">R12</text>
<text x="365.5" y="81.8">U8</text>
<text x="172.5" y="89.4">R13</text>
<text x="8.7" y="93.2">GND</text>
<text x="373.1" y="93.2">R10</text>
<text x="67.1" y="100.8">R8</text>
<text x="246.1" y="99.5">Q2</text>
<text x="51.8" y="105.9">GND</text>
<text x="79.8" y="103.3">R9</text>
<text x="96.3" y="107.2">C8</text>
<text x="135.6" y="105.9">U11</text>
<text x="162.3" y="104.6">U12</text>
<text x="373.1" y="102.1">R11</text>
<text x="62" y="113.5">GND</text>
<text x="119.1" y="108.4">U10</text>
<text x="191.4" y="111">+3V3</text>
<text x="74.7" y="116">GND</text>
<text x="89.9" y="119.9">GND</text>
<text x="157.2" y="119.9">GND</text>
<text x="181.4" y="114.8">H3</text>
<text x="238.5" y="117.3">GND</text>
<text x="114.1" y="122.4">GND</text>
<text x="130.6" y="121.1">GND</text>
<text x="229.6" y="124.9">Q1</text>
<text x="314.6" y="124.9">+3V3</text>
<text x="359.2" y="122.4">H1</text>
<text x="371.9" y="123.7">H2</text>
<text x="181.4" y="131.3">U14</text>
<text x="404.7" y="126.2">+3V3</text>
<text x="196.6" y="136.4">C9</text>
<text x="213.1" y="137.6">U15</text>
<text x="321.1" y="132.6">C5</text>
<text x="411.2" y="133.8">C7</text>
<text x="190.3" y="149.1">GND</text>
<text x="314.7" y="145.3">GND</text>
<text x="404.9" y="146.5">GND</text>
<text x="208" y="150.3">GND</text>
<text x="222" y="152.9">GND</text>
<text x="308.6" y="160.5">+5V_EXT</text>
<text x="317.2" y="168.1">C6</text>
<text x="332.5" y="177">GND</text>
<text x="58.2" y="180.8">GND</text>
<text x="310.9" y="180.8">GND</text>
<text x="401.1" y="187.2">GND</text>
<text x="181.4" y="201.1">R15</text>
<text x="13.6" y="207.5">+3V3</text>
<text x="18.8" y="213.8">U13</text>
<text x="27.7" y="213.8">C10</text>
<text x="284.1" y="211.3">+3V3</text>
<text x="347.7" y="211.3">SW2</text>
<text x="181.4" y="216.4">R16</text>
<text x="289.3" y="218.9">U19</text>
<text x="374.4" y="217.6">C13</text>
<text x="21.4" y="226.5">GND</text>
<text x="34.1" y="224">GND</text>
<text x="263.9" y="222.7">SW1</text>
<text x="290.6" y="229.1">C12</text>
<text x="349" y="231.6">GND</text>
<text x="368.1" y="230.3">GND</text>
<text x="51.8" y="234.2">U16</text>
<text x="180.1" y="239.2">U20</text>
<text x="206.8" y="235.4">Q3</text>
<text x="6.7" y="245.6">+5V_VBUS</text>
<text x="49.3" y="240.5">U17</text>
<text x="265.2" y="243">GND</text>
<text x="284.2" y="241.8">GND</text>
<text x="20.1" y="250.7">U18</text>
<text x="209.3" y="250.7">Q4</text>
<text x="44.2" y="254.5">GND</text>
<text x="180.1" y="254.5">U21</text>
<text x="30.2" y="264.6">R14</text>
<text x="25.2" y="279.9">GND</text>
</g>
<g font-size="2.3">
<text x="30" y="15.9">3</text>
<text x="33.5" y="17">VIN</text>
<text x="40.9" y="17">VOUT</text>
<text x="49.5" y="15.9">2</text>
<text x="37.3" y="22">ADJ/GND</text>
<text x="44.2" y="19.5">EP</text>
<text x="49.5" y="21">1</text>
<text x="49.5" y="18.5">4</text>
<text x="235.7" y="27.6" transform="rotate(-90 235.7 27.6)">3</text>
<text x="236.9" y="29.9" transform="rotate(-90 236.9 29.9)">3</text>
<text x="238.2" y="27.6" transform="rotate(-90 238.2 27.6)">2</text>
<text x="239.5" y="29.9" transform="rotate(-90 239.5 29.9)">2</text>
<text x="240.7" y="27.6" transform="rotate(-90 240.7 27.6)">1</text>
<text x="242" y="29.9" transform="rotate(-90 242 29.9)">1</text>
<text x="377.4" y="28.2" transform="rotate(-90 377.4 28.2)">39</text>
<text x="364.1" y="33.7">2</text>
<text x="364.1" y="31.2">1</text>
<text x="366.4" y="35">3V3</text>
<text x="366.4" y="32.5">GND</text>
<text x="378.4" y="35" transform="rotate(-90 378.4 35)">GND</text>
<text x="384.9" y="32.5">GND</text>
<text x="385" y="35">IO23</text>
<text x="391" y="31.2">38</text>
<text x="391" y="33.7">37</text>
<text x="364.1" y="41.3">5</text>
<text x="364.1" y="38.8">4</text>
<text x="364.1" y="36.3">3</text>
<text x="366.4" y="40.1">SENSOR_VP</text>
<text x="366.4" y="37.5">EN</text>
<text x="384.2" y="40.1">TXD0</text>
<text x="385" y="37.5">IO22</text>
<text x="391" y="36.3">36</text>
<text x="391" y="38.8">35</text>
<text x="391" y="41.3">34</text>
<text x="364.1" y="46.4">7</text>
<text x="364.1" y="43.9">6</text>
<text x="366.4" y="47.7">IO35</text>
<text x="366.4" y="45.2">IO34</text>
<text x="366.4" y="42.6">SENSOR_VN</text>
<text x="383.9" y="42.6">RXD0</text>
<text x="385" y="45.2">IO21</text>
<text x="386.7" y="47.7">NC</text>
<text x="391" y="43.9">33</text>
<text x="391" y="46.4">32</text>
<text x="364.1" y="51.5">9</text>
<text x="364.1" y="49">8</text>
<text x="366.4" y="52.8">IO33</text>
<text x="366.4" y="50.2">IO32</text>
<text x="385" y="50.2">IO19</text>
<text x="385" y="52.8">IO18</text>
<text x="391" y="49">31</text>
<text x="391" y="51.5">30</text>
<text x="21.2" y="57.9">1</text>
<text x="23.5" y="59.1">SHELL</text>
<text x="34.4" y="59.1">GND</text>
<text x="40.5" y="57.9">B1A12</text>
<text x="362.9" y="59.1">12</text>
<text x="362.9" y="56.6">11</text>
<text x="362.9" y="54">10</text>
<text x="366.4" y="57.9">IO26</text>
<text x="366.4" y="55.3">IO25</text>
<text x="385" y="57.9">IO17</text>
<text x="386.3" y="55.3">IO5</text>
<text x="391" y="54">29</text>
<text x="391" y="56.6">28</text>
<text x="391" y="59.1">27</text>
<text x="21.2" y="60.4">2</text>
<text x="23.5" y="61.7">SHELL</text>
<text x="33.3" y="61.7">VBUS</text>
<text x="34.9" y="64.2">CC2</text>
<text x="40.5" y="60.4">B4A9</text>
<text x="40.5" y="62.9">B5</text>
<text x="40.5" y="65.5">A8</text>
<text x="362.9" y="64.2">14</text>
<text x="362.9" y="61.7">13</text>
<text x="366.4" y="65.5">IO12</text>
<text x="366.4" y="62.9">IO14</text>
<text x="366.4" y="60.4">IO27</text>
<text x="385" y="60.4">IO16</text>
<text x="386.3" y="62.9">IO4</text>
<text x="386.3" y="65.5">IO0</text>
<text x="391" y="61.7">26</text>
<text x="391" y="64.2">25</text>
<text x="33.5" y="66.7">SBU1</text>
<text x="34.9" y="71.8">DN1</text>
<text x="35" y="69.3">DP2</text>
<text x="40.5" y="68">B6</text>
<text x="40.5" y="70.6">A7</text>
<text x="233.4" y="71.6">USB_D+</text>
<text x="362.9" y="71.8">17</text>
<text x="362.9" y="69.3">16</text>
<text x="362.9" y="66.7">15</text>
<text x="366.4" y="70.6">IO13</text>
<text x="366.4" y="68">GND</text>
<text x="385" y="70.6">IO15</text>
<text x="386.3" y="68">IO2</text>
<text x="391" y="66.7">24</text>
<text x="391" y="69.3">23</text>
<text x="391" y="71.8">22</text>
<text x="34.9" y="76.9">DN2</text>
<text x="35" y="74.4">DP1</text>
<text x="40.5" y="73.1">A6</text>
<text x="40.5" y="75.6">B7</text>
<text x="362.9" y="76.9">19</text>
<text x="362.9" y="74.4">18</text>
<text x="366.4" y="75.6">NC</text>
<text x="366.4" y="73.1">NC</text>
<text x="386.7" y="73.1">NC</text>
<text x="386.7" y="75.6">NC</text>
<text x="391" y="74.4">21</text>
<text x="391" y="76.9">20</text>
<text x="21.2" y="83.3">3</text>
<text x="33.5" y="82">SBU2</text>
<text x="34.9" y="79.4">CC1</text>
<text x="40.5" y="78.2">A5</text>
<text x="40.5" y="80.7">B8</text>
<text x="40.5" y="83.3">A4B9</text>
<text x="366.4" y="78.2">NC</text>
<text x="386.7" y="78.2">NC</text>
<text x="21.2" y="85.8">4</text>
<text x="23.5" y="87.1">SHELL</text>
<text x="23.5" y="84.5">SHELL</text>
<text x="33.3" y="84.5">VBUS</text>
<text x="34.4" y="87.1">GND</text>
<text x="40.5" y="85.8">A1B12</text>
<text x="243.6" y="89.4">USB_D-</text>
<text x="184.2" y="118.8">1</text>
<text x="186.6" y="117.5">1</text>
<text x="184.2" y="121.4">2</text>
<text x="186.6" y="120.1">2</text>
<text x="357.8" y="125.2">1</text>
<text x="357.8" y="127.7">2</text>
<text x="357.8" y="130.2">3</text>
<text x="360.1" y="126.4">1</text>
<text x="360.1" y="129">2</text>
<text x="360.1" y="131.5">3</text>
<text x="374.7" y="127.7">1</text>
<text x="374.7" y="130.2">2</text>
<text x="377.1" y="126.4">1</text>
<text x="377.1" y="129">2</text>
<text x="377.1" y="131.5">3</text>
<text x="289.2" y="135.3">1</text>
<text x="289.2" y="137.9">2</text>
<text x="291.5" y="136.6">VDD GND</text>
<text x="303.4" y="137.9">3</text>
<text x="303.4" y="135.3">4</text>
<text x="357.8" y="132.8">4</text>
<text x="357.8" y="135.3">5</text>
<text x="357.8" y="137.9">6</text>
<text x="360.1" y="134.1">4</text>
<text x="360.1" y="136.6">5</text>
<text x="374.7" y="132.8">3</text>
<text x="374.7" y="135.3">4</text>
<text x="374.7" y="137.9">5</text>
<text x="377.1" y="134.1">4</text>
<text x="377.1" y="136.6">5</text>
<text x="291.5" y="139.1">SDA</text>
<text x="299.1" y="139.1">NC</text>
<text x="357.8" y="140.4">7</text>
<text x="357.8" y="142.9">8</text>
<text x="360.1" y="139.1">6</text>
<text x="360.1" y="141.7">7</text>
<text x="374.7" y="140.4">6</text>
<text x="374.7" y="142.9">7</text>
<text x="377.1" y="139.1">6</text>
<text x="377.1" y="141.7">7</text>
<text x="356.5" y="148">10</text>
<text x="357.8" y="145.5">9</text>
<text x="360.1" y="144.2">8</text>
<text x="360.1" y="146.8">9</text>
<text x="360.1" y="149.3">10</text>
<text x="374.7" y="145.5">8</text>
<text x="374.7" y="148">9</text>
<text x="377.1" y="144.2">8</text>
<text x="377.1" y="146.8">9</text>
<text x="377.1" y="149.3">10</text>
<text x="356.5" y="150.6">11</text>
<text x="356.5" y="153.1">12</text>
<text x="356.5" y="155.6">13</text>
<text x="360.1" y="151.8">11</text>
<text x="360.1" y="154.4">12</text>
<text x="373.5" y="150.6">10</text>
<text x="373.5" y="153.1">11</text>
<text x="373.5" y="155.6">12</text>
<text x="377.1" y="151.8">11</text>
<text x="377.1" y="154.4">12</text>
<text x="356.5" y="158.2">14</text>
<text x="356.5" y="160.7">15</text>
<text x="360.1" y="156.9">13</text>
<text x="360.1" y="159.5">14</text>
<text x="360.1" y="162">15</text>
<text x="373.5" y="158.2">13</text>
<text x="373.5" y="160.7">14</text>
<text x="377.1" y="156.9">13</text>
<text x="377.1" y="159.5">14</text>
<text x="377.1" y="162">15</text>
<text x="356.5" y="163.3">16</text>
<text x="356.5" y="165.8">17</text>
<text x="360.1" y="164.5">16</text>
<text x="360.1" y="167.1">17</text>
<text x="373.5" y="163.3">15</text>
<text x="373.5" y="165.8">16</text>
<text x="377.1" y="164.5">16</text>
<text x="377.1" y="167.1">17</text>
<text x="373.5" y="168.3">17</text>
<text x="50.4" y="196.3">1</text>
<text x="52.8" y="197.6">DCD</text>
<text x="67.5" y="194.5" transform="rotate(-90 67.5 194.5)">29</text>
<text x="79.2" y="197.6">DTR</text>
<text x="85" y="196.3">28</text>
<text x="50.4" y="198.8">2</text>
<text x="50.4" y="201.4">3</text>
<text x="50.4" y="203.9">4</text>
<text x="52.8" y="200.1">RI/CLK</text>
<text x="52.8" y="202.6">GND</text>
<text x="68.5" y="198.1" transform="rotate(-90 68.5 198.1)">EP</text>
<text x="79.1" y="200.1">DSR</text>
<text x="79.4" y="202.6">TXD</text>
<text x="85" y="203.9">25</text>
<text x="85" y="201.4">26</text>
<text x="85" y="198.8">27</text>
<text x="50.4" y="206.4">5</text>
<text x="50.4" y="209">6</text>
<text x="52.8" y="205.2">D+</text>
<text x="52.8" y="207.7">D-</text>
<text x="79.1" y="205.2">RXD</text>
<text x="79.4" y="207.7">RTS</text>
<text x="85" y="209">23</text>
<text x="85" y="206.4">24</text>
<text x="50.4" y="211.5">7</text>
<text x="50.4" y="214.1">8</text>
<text x="52.8" y="210.3">VDD</text>
<text x="52.8" y="212.8">VREGIN</text>
<text x="52.8" y="215.3">VBUS</text>
<text x="76.3" y="215.3">GPIO.5</text>
<text x="76.3" y="212.8">GPIO.4</text>
<text x="79.4" y="210.3">CTS</text>
<text x="85" y="214.1">21</text>
<text x="85" y="211.5">22</text>
<text x="346.5" y="212.8">1</text>
<text x="352.8" y="212.8">2</text>
<text x="49.2" y="219.1">10</text>
<text x="49.2" y="221.7">11</text>
<text x="50.4" y="216.6">9</text>
<text x="52.8" y="217.9">RSTb</text>
<text x="52.8" y="220.4">NC</text>
<text x="71.4" y="220.4">GPIO.0/TXT</text>
<text x="76.3" y="217.9">GPIO.6</text>
<text x="85" y="221.7">18</text>
<text x="85" y="219.1">19</text>
<text x="85" y="216.6">20</text>
<text x="346.5" y="217.9">3</text>
<text x="352.8" y="217.9">4</text>
<text x="49.2" y="224.2">12</text>
<text x="49.2" y="226.8">13</text>
<text x="52.8" y="223">SUSPENDb</text>
<text x="52.8" y="225.5">SUSPEND</text>
<text x="68.8" y="225.5">GPIO.2/RS485</text>
<text x="71.2" y="223">GPIO.1/RXT</text>
<text x="85" y="226.8">16</text>
<text x="85" y="224.2">17</text>
<text x="262.6" y="224.2">1</text>
<text x="269" y="224.2">2</text>
<text x="49.2" y="229.3">14</text>
<text x="52.8" y="228">CHREN</text>
<text x="52.8" y="230.6">CHR1</text>
<text x="65.9" y="228">GPIO.3/WAKEUP</text>
<text x="77.7" y="230.6">CHR0</text>
<text x="85" y="229.3">15</text>
<text x="262.6" y="229.3">3</text>
<text x="269" y="229.3">4</text>
</g>
<g font-size="2.3" fill="#00f">
<text x="18.8" y="23.3">100nF</text>
<text x="73.4" y="23.3">100nF</text>
<text x="115.3" y="20.8">5.1k</text>
<text x="173.7" y="18.3">560</text>
<text x="32.8" y="25.9">NCP1117LPST33T3G</text>
<text x="115.3" y="31">19-219/GHC-YR2T1B5Y/3T</text>
<text x="175" y="31">NCD0603R6</text>
<text x="244.9" y="32.2">X1311WV-03J-C40D24</text>
<text x="404.9" y="34.8">IO23</text>
<text x="189" y="36">IO18</text>
<text x="314.7" y="41.1">22nF</text>
<text x="328.7" y="41.1">100nF</text>
<text x="337.7" y="39.8">SENSOR_VP</text>
<text x="348.4" y="37.3">EN</text>
<text x="404.9" y="39.8">TXD0</text>
<text x="404.9" y="37.3">IO22</text>
<text x="337.5" y="42.4">SENSOR_VN</text>
<text x="346.6" y="44.9">IO34</text>
<text x="346.6" y="47.5">IO35</text>
<text x="404.9" y="42.4">RXD0</text>
<text x="404.9" y="44.9">IO21</text>
<text x="346.6" y="52.5">IO33</text>
<text x="346.6" y="50">IO32</text>
<text x="404.9" y="52.5">IO18</text>
<text x="404.9" y="50">IO19</text>
<text x="346.6" y="55.1">IO25</text>
<text x="346.6" y="57.6">IO26</text>
<text x="404.9" y="57.6">IO17</text>
<text x="404.9" y="55.1">IO5</text>
<text x="346.6" y="65.2">IO12</text>
<text x="346.6" y="62.7">IO14</text>
<text x="346.6" y="60.2">IO27</text>
<text x="404.9" y="65.2">IO0</text>
<text x="404.9" y="62.7">IO4</text>
<text x="404.9" y="60.2">IO16</text>
<text x="346.6" y="70.3">IO13</text>
<text x="404.9" y="67.8">IO2</text>
<text x="404.9" y="70.3">IO15</text>
<text x="136.9" y="74.1">B5819W-TP</text>
<text x="164.8" y="76.7">27</text>
<text x="258.8" y="74.1">USB_D+</text>
<text x="365.5" y="85.3">2.4GHz</text>
<text x="22.6" y="90.6">GT-USB-7010ASV</text>
<text x="172.5" y="94.5">27</text>
<text x="265.2" y="91.9">USB_D-</text>
<text x="399.8" y="95.7">IO0_CON</text>
<text x="341.9" y="100.8">NET29</text>
<text x="373.1" y="98.3">27</text>
<text x="67.1" y="103.3">5.1k</text>
<text x="79.8" y="105.9">5.1k</text>
<text x="162.3" y="107.2">LESD5D5.0CT1G-ES</text>
<text x="246.1" y="103.1">2N7002LT1G</text>
<text x="373.1" y="107.2">27</text>
<text x="399.8" y="104.6">IO0_BTN</text>
<text x="96.3" y="109.7">100nF</text>
<text x="119.1" y="111">LESD5D5.0CT1G-ES</text>
<text x="135.6" y="108.4">LESD5D5.0CT1G-ES</text>
<text x="181.4" y="124.9">DZ127R-11-02-25</text>
<text x="229.6" y="128.5">2N7002LT1G</text>
<text x="342" y="131.3">EN</text>
<text x="153.6" y="133.8">IO23</text>
<text x="181.4" y="136.4">1k</text>
<text x="321.1" y="135.1">100nF</text>
<text x="331.2" y="136.4">SENSOR_VN</text>
<text x="331.3" y="133.8">SENSOR_VP</text>
<text x="390.9" y="132.6">IO23</text>
<text x="390.9" y="135.1">IO22</text>
<text x="390.9" y="137.6">TXD0</text>
<text x="411.2" y="136.4">100nF</text>
<text x="196.6" y="138.9">100nF</text>
<text x="213.1" y="140.2">10k</text>
<text x="290.6" y="142.7">AM2302</text>
<text x="340.3" y="138.9">IO34</text>
<text x="340.3" y="141.4">IO35</text>
<text x="340.3" y="144">IO32</text>
<text x="390.9" y="140.2">RXD0</text>
<text x="390.9" y="142.7">IO21</text>
<text x="340.3" y="146.5">IO33</text>
<text x="340.3" y="149.1">IO25</text>
<text x="390.9" y="147.8">IO19</text>
<text x="340.3" y="151.6">IO26</text>
<text x="340.3" y="154.1">IO27</text>
<text x="390.9" y="150.3">IO18</text>
<text x="390.9" y="152.9">IO5</text>
<text x="390.9" y="155.4">IO17</text>
<text x="311.1" y="156.7">IO14</text>
<text x="340.3" y="159.2">IO12</text>
<text x="390.9" y="158">IO16</text>
<text x="390.9" y="160.5">IO4</text>
<text x="340.3" y="166.8">IO13</text>
<text x="390.9" y="163">IO0_CON</text>
<text x="390.9" y="165.6">IO15</text>
<text x="317.2" y="170.7">100nF</text>
<text x="346.5" y="171.9">X6511WV-17H-C60D30 X6511WV-17H-C60D30</text>
<text x="390.9" y="168.1">IO2</text>
<text x="98.8" y="197.3">DTR</text>
<text x="98.8" y="202.4">TXD</text>
<text x="139.7" y="203.7">RXD</text>
<text x="220.7" y="203.7">TXD0</text>
<text x="25.1" y="204.9">USB_D+</text>
<text x="25.7" y="207.5">USB_D-</text>
<text x="98.8" y="204.9">RXD</text>
<text x="98.8" y="207.5">RTS</text>
<text x="181.4" y="206.2">27</text>
<text x="406.1" y="213.8">IO0_BTN</text>
<text x="18.8" y="216.4">1k</text>
<text x="27.7" y="216.4">100nF</text>
<text x="40.4" y="216.4">4.7uF</text>
<text x="140" y="218.9">TXD</text>
<text x="181.4" y="221.5">27</text>
<text x="224.5" y="218.9">RXD0</text>
<text x="289.3" y="221.5">10k</text>
<text x="347.7" y="221.5">TS-1109S-A-C</text>
<text x="374.4" y="220.2">100nF</text>
<text x="322.3" y="225.3">EN</text>
<text x="220.7" y="230.3">EN</text>
<text x="263.9" y="232.9">TS-1109S-A-C</text>
<text x="290.6" y="231.6">100nF</text>
<text x="51.8" y="237.7">CP2102N-A02-GQFN28R</text>
<text x="206.8" y="239">PBSS4120T,215</text>
<text x="49.3" y="243">10k</text>
<text x="144.9" y="241.8">DTR</text>
<text x="180.1" y="244.3">10k</text>
<text x="20.1" y="255.7">22.1k</text>
<text x="147.6" y="257">RTS</text>
<text x="209.3" y="254.2">PBSS4120T,215</text>
<text x="180.1" y="259.6">10k</text>
<text x="30.2" y="267.2">47.5k</text>
<text x="224.5" y="265.9">IO0_BTN</text>
</g>
<g font-size="1.5" fill="#000080">
<text x="314.7" y="38.7">C4</text>
<text x="103.9" y="65.4">D1</text>
<text x="290.6" y="132.7">U24</text>
<text x="40.4" y="214">C11</text>
</g>
</svg>
